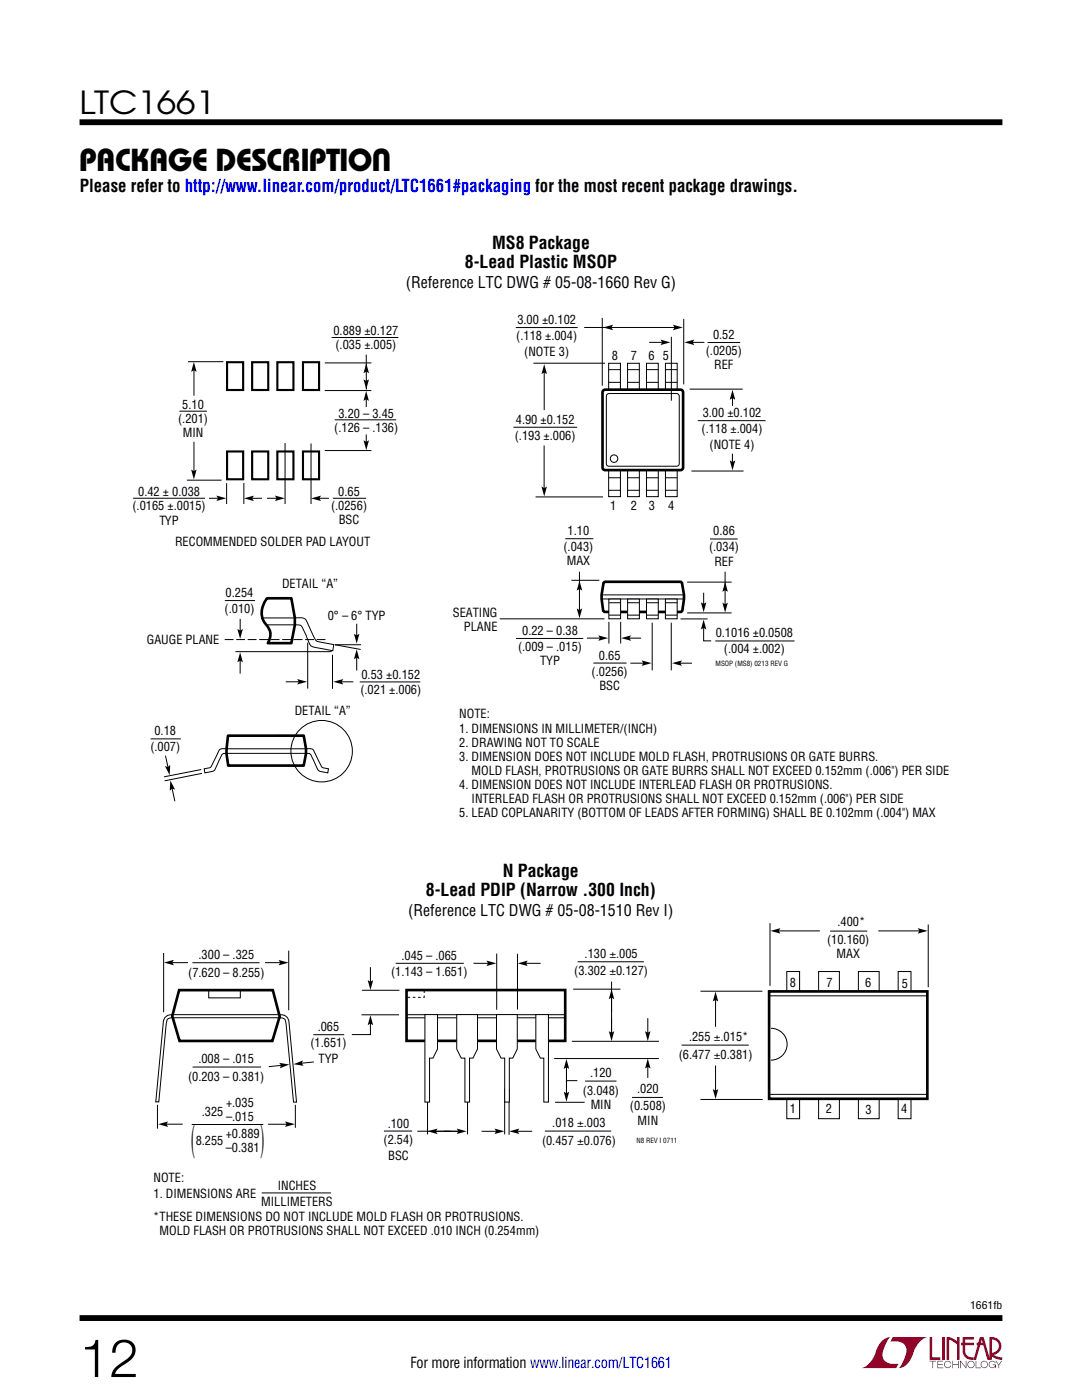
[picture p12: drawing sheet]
<svg xmlns="http://www.w3.org/2000/svg" width="216mm" height="279mm" viewBox="0 0 216 279" stroke-linecap="round" stroke-linejoin="round" font-family="sans-serif">
<g fill="#910028">
<path d="M185.5 266.8h.5v4.1h1.6v.5h-2.1z"/>
<path d="M176.2 267.4l1-.5h.5h-.1a6.2 6.2 0 0 0-1.4 4 2.58 2.58 0 0 0 3.1 1.3l-.5 .8h-6.9a4.9 4.9 0 0 0 3-3.8l.4-.7z"/>
<path d="M178.1 266.9h7a4.9 4.9 0 0 0-3.1 3.7 3.2 3.2 0 0 1-2.7 2.4h.1a6.2 6.2 0 0 0 1.4-4.1 2.58 2.58 0 0 0-3.1-1.2z"/>
<path d="M188 266.8h.5v4.6h-.5z"/>
<path d="M188.9 266.8l1 .2 1.1 .7v-.9h.5v4.6h-.5v-3.1l-1.6-.9v4h-.5z"/>
<path d="M185.5 271.6h1.3v.1h-.6v1.3h-.1v-1.3h-.6z"/>
<path d="M187 271.6h1.2v.1h-1v.5h.9v.2h-.9v.5h1v.1h-1.2z"/>
<path d="M190 271.6h.2v.6h1v-.6h.1v1.4h-.1v-.6h-1v.6h-.2z"/>
<path d="M191.6 271.6h.1l1 1.2v-1.2h.1v1.4l-1.1-1.2v1.2h-.1z"/>
<path d="M194.7 271.6h.1v1.3h.9v.1h-1z"/>
<path d="M198.6 271.6h.2l.5 .7 .5-.7h.2l-.6 .8v.6h-.2v-.6z"/>
<path d="M192.1 266.8h2.2v.5h-1.7v.7h1.7v.5h-1.7v1.1a1.32 1.32 0 0 0 1.7 1.3v.5l1.2-4.6h.8l1.1 4.1v-4.1a1.84 1.84 0 0 1 2.4 1.4 1.84 1.84 0 0 1-1.5 2.2l.8 .4 .9 .1v.5l-1.2-.2-1-.6v-.6a1.34 1.34 0 0 0 1.5-1.2 1.34 1.34 0 0 0-1.4-1.5v4.1h-.9l-.8-2.9h-1.3v-.5h1.2l-.2-.7-1.1 4.1a2.06 2.06 0 0 1-2.7-1.3v-1.6h-.4v-.5h.4z"/>
<path d="M193.2 271.8a.72 .72 0 0 1 1.2 .1 .72 .72 0 0 1-.4 1.1 .72 .72 0 0 1-1-.7h.2a.59 .59 0 0 0 .8 .5 .59 .59 0 0 0 .2-.9 .59 .59 0 0 0-1 .2v.2h-.2z"/>
<path d="M195.9 271.8a.72 .72 0 0 1 1.1 .1 .72 .72 0 0 1-.4 1.1 .72 .72 0 0 1-.9-.7h.1a.59 .59 0 0 0 .8 .5 .59 .59 0 0 0 .2-.9 .59 .59 0 0 0-.9 .2l-.1 .2h-.1z"/>
<path d="M197.5 271.8a.72 .72 0 0 1 1.2 .2h-.2a.59 .59 0 0 0-.9-.1 .59 .59 0 0 0 .1 .9 .59 .59 0 0 0 .9-.4h-.5v-.1h.6v.7h-.1v-.3a.73 .73 0 0 1-1.1 .2 .73 .73 0 0 1 0-1.1z"/>
<path d="M188.6 271.8a.71 .71 0 0 1 1.2 .3h-.1a.59 .59 0 0 0-.9-.3 .59 .59 0 0 0-.1 1 .59 .59 0 0 0 1-.3h.1a.73 .73 0 0 1-1.1 .4 .73 .73 0 0 1-.1-1.1z"/>
</g>
<path d="M15.9 24.4h184.1M15.9 263h184.1" fill="none" stroke="#000" stroke-width="1.2" stroke-linecap="butt"/>
<path d="M71.8 136.1h12.1" fill="none" stroke="#000" stroke-width=".2"/>
<path d="M45.5 146.8h15.1l.5 2.6v1l-.5 2.4h-15.1l-.3-2.4z" fill="#fff"/>
<path d="M45.5 146.8h15.1l.5 2.6v1l-.5 2.4h-15.1l-.3-2.4z" fill="none" stroke="#000" stroke-width=".53"/>
<path d="M44.9 119.9h6M61.4 128.2v9.2M66.3 130.7v6.8M30.1 147.5h6M45.2 149.4h15.9M61.1 149.4a1.65 1.65 0 0 1 1.4 .3l1.4 2.9a.96 .96 0 0 0 1.1 .7l.5 .1-.1 .8-1.2-.2a1.04 1.04 0 0 1-1-.9l-1.1-2.2a.85 .85 0 0 0-1.1-.5h-15.9" fill="none" stroke="#000" stroke-width=".2"/>
<path d="M53.3 119.4h4.8l.7 3.9v1.5l-.7 3.6h-4.7a3.1 3.1 0 0 0-.6-4.2 4.3 4.3 0 0 1 .5-4.8z" fill="#fff"/>
<path d="M53.3 119.4h4.8l.7 3.9v1.5l-.7 3.6h-4.7a3.1 3.1 0 0 0-.6-4.2 4.3 4.3 0 0 1 .5-4.8zM120.5 116.3l.3-.2h14.9l.4 .2a8.8 8.8 0 0 1-.1 5.8h-15.3l-.3-.2a10.4 10.4 0 0 1 .1-5.6z" fill="none" stroke="#000" stroke-width=".53"/>
<g fill="none" stroke="#000" stroke-width=".2">
<path d="M112.8 107.5h5.6M114 115.8h5.6M115.6 114.1v7.8M120 118.7h16.5M120.1 119.5h16.4M140.4 118.3v2.4M141.7 107.6h5.5M144.7 114.1v6.7M47 130.1h19.2M47.9 131.7v2.7M47.9 123.5v2.5M52.5 123.3h7.8a1.25 1.25 0 0 1 1.1 1.2l1.3 2.8a1.23 1.23 0 0 0 1.4 .9l2.5 .4-.2 1.3-2.8-.6a2.07 2.07 0 0 1-1.9-.9l-1.1-2.5a1.4 1.4 0 0 0-1.8-1.2h-5.7"/>
<path d="M57 136.1h2.8M66.8 128.7h5.2M66.8 128.7l5.2 .9M68 136.1h2.5M71.2 131.1v2.7M71.2 124.5v2.4M99.7 123.5h20.9M103 127.4h13.4M117.1 127.4h2.8M118.4 132.3h6.6M121.5 124.1v4.3M123.8 124.1v4.3"/>
<path d="M125.5 127.4h2.4M125.8 132.3h2.7M130.1 124.3v9.5M133.9 124.3v9.5M135.6 132.4h2.5M135.8 123.5h5.4M137.1 122.3h8.9M140.4 125.2v2.7h1.5M142.7 127.9h15.8M33 150.8l.5 2.4M34.3 157.2l.6 2.7M40.2 153.6l-7.5 1.4"/>
<path d="M40.3 154.3l-7.4 1.5M45.2 149.4a1.65 1.65 0 0 0-1.5 .3l-1.4 2.9a.96 .96 0 0 1-1.1 .7l-.5 .1 .2 .8 1.2-.2a1.04 1.04 0 0 0 1-.9l1-2.2a.85 .85 0 0 1 1.1-.5"/>
</g>
<g fill="#000">
<path d="M115.6 115.9l.6 2-.6-.4-.5 .4zM144.7 116.1l.5 2-.5-.3-.6 .3zM47.4 125.5l.5 .3 .6-.3-.6 2zM47.9 130.2l.6 2-.6-.4-.5 .4zM59.3 135.5l2 .6-2 .5 .3-.5zM66.5 136.1l2-.6-.3 .6 .3 .5zM70.6 126.5l.6 .3 .5-.3-.5 2zM71.2 129.6l.5 2-.5-.4-.6 .4zM115.1 121.4l.5 .4 .6-.4-.6 2zM119.4 126.8l2 .5-2 .6 .3-.6zM123.9 127.3l2-.5-.3 .5 .3 .6zM128 131.8l2 .5-2 .6 .4-.6z"/>
<path d="M134.1 132.3l2-.5-.3 .5 .3 .6zM139.9 120.2l.5 .3 .5-.3-.5 2zM140.4 123.7l.5 1.9-.5-.3-.5 .3zM144.1 120.3l.6 .3 .5-.3-.5 2zM32.9 152.9l.6 .2 .5-.4-.1 2zM34 155.8l.9 1.8-.6-.2-.4 .4z"/>
</g>
<path d="M64.9 127.6h-20.4" fill="none" stroke="#000" stroke-width=".2" stroke-dasharray="1.8 .5" stroke-linecap="butt"/>
<path d="M121.5 119.6h2.3v3.9h-2.3z" fill="#fff"/>
<path d="M121.5 119.6h2.3v3.9h-2.3zM121.5 120.3h2.3M121.5 122.8h2.3" fill="none" stroke="#000" stroke-width=".2"/>
<path d="M125.2 119.6h2.4v3.9h-2.4z" fill="#fff"/>
<path d="M125.2 119.6h2.4v3.9h-2.4zM125.3 120.3h2.3M125.3 122.8h2.3" fill="none" stroke="#000" stroke-width=".2"/>
<path d="M129 119.6h2.4v3.9h-2.4z" fill="#fff"/>
<path d="M129 119.6h2.4v3.9h-2.4zM129 120.3h2.4M129 122.8h2.4" fill="none" stroke="#000" stroke-width=".2"/>
<path d="M132.8 119.6h2.3v3.9h-2.3z" fill="#fff"/>
<g fill="none" stroke="#000" stroke-width=".2">
<path d="M37.5 72.2h7.1M38.7 73.9v5.1M64.8 77.9h9.3M64.8 72.4h9.3M66.2 67.4h13.3M73.1 79.4v1.8M73.1 70.8v6.9M102.9 65.4h12.4M106.4 72.5h14.3M108.6 74.1v7.7M116.6 65.4h18.3M120.2 63.4v13.6"/>
<path d="M121.1 78.8l.4-.3 13.8 .1 .2 .5v13.7l-.5 .2h-13.8l-.2-.5zM121.4 72.5h2.4v5.3h-2.4zM121.5 76.3h2.3M121.5 73.8h2.3M125.2 72.5h2.4v5.3h-2.4zM125.3 76.3h2.3M125.3 73.8h2.3M129 72.5h2.3v5.3h-2.3zM129 76.3h2.3M129 73.8h2.3M129.5 68.3h2.8M132.8 72.5h2.3v5.3h-2.3z"/>
<path d="M132.8 76.3h2.3M132.8 73.8h2.3M134 67.2v12.8M136.4 63.6v13.1M137.6 77.7h10.6M138.1 68.3h2.4M141.2 68.4h6.5M146.2 78.5v2.5M26.6 99.4h14.3M35.8 82.1h5.5M37.3 95.8h6.9M38.7 88.2v6.1"/>
<path d="M41.7 99.4h2.1M45.2 96.4v4.2M48.7 96.4v4.2M50.1 99.4h2.2M53.3 99.4h2.1M56.9 88.4v12.2M62.1 88.5v12.1M63.5 99.4h2.1M64.8 89.9h9.3M66.4 99.4h6.7M66.8 83.8h12.3M73.1 86.7v1.5"/>
<path d="M102.5 85.3h12.7M106.9 99.2h13.4M108.6 88.9v9.1M121.4 93.8h2.4v5.3h-2.4zM121.5 95.3h2.3M121.5 97.8h2.3M125.2 93.8h2.4v5.3h-2.4zM125.3 95.3h2.3M125.3 97.8h2.3M129 93.8h2.4v5.3h-2.4zM129 95.3h2.3M129 97.8h2.3"/>
<path d="M132.8 93.8h2.3v5.3h-2.3zM132.8 95.3h2.3M132.8 97.8h2.3M138 94h10.4M139.2 84h13.6M146.1 90.5v2.3M132.8 119.6h2.3v3.9h-2.3zM137.1 116.2h8.9M132.8 120.3h2.3M132.8 122.8h2.3M139.8 197.8h12.3M153.6 184.2v12.6"/>
<path d="M157 193.9h2.6v29.4h-2.6zM163.3 193.9h4.2v29.4h-4.2zM165.6 185.8h7.4M171.3 193.9h4.1v29.4h-4.1zM179.2 193.9h2.6v29.4h-2.6zM185.2 184.5v12.5M136 208.6h13.4M139.8 219.4h12.4"/>
<circle cx="122.5" cy="91.5" r=".75"/>
<circle cx="64.2" cy="149.9" r="6.1"/>
</g>
<g fill="#000">
<path d="M38.7 72.2l.5 2-.5-.3-.6 .3zM73.1 78l.5 2-.5-.3-.6 .3zM73.1 72.5l.5 2-.5-.3-.6 .3zM72.5 75.7l.6 .3 .5-.3-.5 2zM108.6 72.7l.5 2-.5-.4-.6 .4zM120.3 65.4l2-.6-.3 .6 .3 .5zM131.8 67.8l2 .5-2 .6 .3-.6zM134.3 64.8l2 .6-2 .5 .3-.5zM136.6 68.3l1.9-.5-.3 .5 .3 .6zM146.2 77.8l.5 2-.5-.4-.6 .4zM38.1 93.7l.6 .3 .5-.3-.5 2zM43.2 98.9l2 .5-2 .6 .3-.6z"/>
<path d="M48.7 99.5l2-.6-.4 .6 .4 .5zM54.9 98.9l1.9 .5-1.9 .6 .3-.6zM62.1 99.5l2-.6-.4 .6 .4 .5zM72.5 87.9l.6 .3 .5-.3-.5 1.9zM108 97.1l.6 .3 .5-.3-.5 2zM145.6 91.9l.6 .3 .5-.3-.5 2z"/>
</g>
<path d="M120.3 78l.5-.2h15.2l.3 .5-.1 15.3-.4 .2-15.3-.1-.3-.4z" fill="none" stroke="#000" stroke-width=".53"/>
<path d="M45.3 72.3h3.2v5.5h-3.2zM50.3 72.3h3.2v5.5h-3.2zM55.3 72.3h3.3v5.5h-3.3zM60.5 72.3h3.2v5.5h-3.2zM45.3 90.1h3.2v5.5h-3.2zM50.3 90.1h3.2v5.5h-3.2zM55.3 90.1h3.3v5.5h-3.3zM60.5 90.1h3.2v5.5h-3.2z" fill="none" stroke="#000" stroke-width=".42"/>
<path d="M153.5 197.9h31.5v21.4h-31.5z" fill="#fff"/>
<path d="M153.5 197.9h31.5v21.4h-31.5z" fill="none" stroke="#000" stroke-width=".53"/>
<path d="M153.5 198.7h31.5M153.5 218.4h31.5" fill="none" stroke="#000" stroke-width=".2"/>
<path d="M153.8 205.2a3.2 3.2 0 0 1 3.3 3.2 3.2 3.2 0 0 1-3.3 3.2z" fill="#fff" stroke="#000" stroke-width=".2"/>
<g fill="none" stroke="#000" stroke-width=".2">
<path d="M32.7 190.2v11.8M33.7 192.1h22.8M41.6 197.7v1.4h6.4v-1.4M57.6 189.7v11.9M142.8 199.5v5.4M155.3 185.8h8.3M175.2 185.8h8.3M38.4 212.9h13.7M142.8 212.7v5M31.4 220.5v4.8M33.2 224.4h3.3M53.5 224.4h4.1"/>
<path d="M58.9 220.5v4.6"/>
</g>
<path d="M142.8 197.9l.5 2-.5-.4-.6 .4zM153.7 185.8l2-.6-.3 .6 .3 .5zM183.1 185.2l2 .6-2 .5 .4-.5zM142.2 217.4l.6 .3 .5-.3-.5 1.9z" fill="#000"/>
<path d="M35.7 197.6h18.7l1.4 5.2-1.5 4.9h-18.5l-1.4-4.9z" fill="none" stroke="#000" stroke-width=".53"/>
<path d="M37.5 190.7h15.3v3.5h-15.3z" fill="#fff"/>
<g fill="none" stroke="#000" stroke-width=".2">
<path d="M38.4 192.1h13.4M99.1 190.3v11.2M103.3 190.4v11.1M114.4 197.4h9.4M122 195.9v11M34.2 202.5h21.7M34.4 202.5a1.59 1.59 0 0 0-1.8 1.2l-1.5 16.2h.6l1.5-15.8a.91 .91 0 0 1 1.2-1h21.6M55.9 202.5a1.59 1.59 0 0 1 1.7 1.2l1.6 16.3-.6-.1-1.6-15.8a.91 .91 0 0 0-1.1-1M56.2 212.6l-2.5 .3M62.6 211.9l-2.6 .3M72.1 202.5h7.5M85.3 217.1v9.3"/>
<path d="M93.3 217.1v9.3M110.6 211.3h20.9M110.8 220h5.9M38.3 224.4h14.2M52.2 238.1h13.8"/>
</g>
<path d="M32.7 192.1l2-.5-.3 .5 .3 .5zM55.6 191.6l2 .5-2 .6 .3-.6zM55.7 212.1l2 .3-1.9 .8 .3-.6zM58.6 212.4l1.9-.8-.3 .6 .4 .5zM31.6 224.4l1.9-.6-.3 .6 .3 .5zM56.9 223.8l2 .6-2 .5 .3-.5z" fill="#000"/>
<path d="M81.1 197.6h31.7v10.1h-31.7z" fill="none" stroke="#000" stroke-width=".53"/>
<path d="M113 212.9v6.7z" fill="#fff"/>
<path d="M113 212.9v6.7" fill="none" stroke="#000" stroke-width=".2"/>
<path d="M113.1 215.7h2.1z" fill="#fff"/>
<g fill="none" stroke="#000" stroke-width=".2">
<path d="M72.2 197.6h7.5M79 192.2h13.5M115.3 191.9h13.2M62.5 206.5h6.2M73.9 204v2.5h-3.7M81.1 202.5h31.7M81.1 203.1h31.7M100.7 217.3v9.1M101.6 217.3v9.2M113.1 215.7h2.1M114.1 207.8h17.4M116.8 215.8h6.2"/>
<path d="M126.1 219h6.2M83.3 225.8h8.2M108.7 225.7h13.3"/>
</g>
<path d="M84.6 197.6v1.4h-3.5" fill="none" stroke="#000" stroke-width=".2" stroke-dasharray=".5 .5" stroke-linecap="butt"/>
<path d="M91.1 202.5h4.2v6.9l-.9 1.8h-.7v8.7h-.9v-8.7h-.8l-.9-1.8z" fill="#fff"/>
<path d="M91.1 202.5h4.2v6.9l-.9 1.8h-.7v8.7h-.9v-8.7h-.8l-.9-1.8z" fill="none" stroke="#000" stroke-width=".2"/>
<path d="M84.8 202.5h2.5v6.9l-.9 1.8h-.7v8.7h-.9z" fill="#fff"/>
<path d="M84.8 202.5h2.5v6.9l-.9 1.8h-.7v8.7h-.9z" fill="none" stroke="#000" stroke-width=".2"/>
<path d="M106.9 202.5h2.5v17.4h-.9v-8.7h-.7l-.9-1.8z" fill="#fff"/>
<path d="M106.9 202.5h2.5v17.4h-.9v-8.7h-.7l-.9-1.8z" fill="none" stroke="#000" stroke-width=".2"/>
<path d="M99.1 202.5h4.1v6.9l-.9 1.8h-.7v8.7h-.9v-8.7h-.7l-.9-1.8z" fill="#fff"/>
<g fill="none" stroke="#000" stroke-width=".2">
<path d="M73.9 193v3M94.5 192.3h2.9M104.9 192.3h3M122 199v3M99.1 202.5h4.1v6.9l-.9 1.8h-.7v8.7h-.9v-8.7h-.7l-.9-1.8zM113 213v5.2M122 203.2v3M129.3 203.2v3M129.3 212.9v2.2M76.6 225.7h5.6M86.9 225.8h4.6M96.1 225.8h2.9"/>
<path d="M103.2 225.8h3"/>
</g>
<g fill="#000">
<path d="M73.4 195.6l.5 .3 .6-.3-.6 2zM97.1 191.7l2 .6-2 .5 .3-.5zM103.3 192.3l2-.6-.3 .6 .3 .5zM122 197.4l.6 2-.6-.3-.5 .3zM73.9 202.6l.6 2-.6-.3-.5 .3zM112.5 217.9l.5 .3 .6-.3-.6 2zM113 211.3l.6 2-.6-.3-.5 .3zM121.5 205.8l.5 .3 .6-.3-.6 2zM128.7 205.8l.6 .3 .5-.3-.5 2zM129.3 211.3l.5 1.9-.5-.3-.6 .3zM85.3 225.8l2-.6-.3 .6 .3 .5zM91.1 225.2l2 .6-2 .5 .4-.5z"/>
<path d="M98.7 225.2l2 .6-2 .5 .3-.5zM101.6 225.8l2-.6-.3 .6 .3 .5z"/>
</g>
<text font-size="10.6" x="15.9" y="274.8">12</text>
<g font-size="7.4">
<text x="38.1" y="229.8">(</text>
<text x="51.9" y="229.8">)</text>
</g>
<g font-size="6.3">
<text x="15.9" y="22.8">LTC1661</text>
<text x="15.8" y="34.1">Package Description</text>
</g>
<g font-size="3.5">
<text x="15.9" y="38.4">Please refer to http://www.linear.com/product/LTC1661#packaging for the most recent package drawings.</text>
<text x="92.8" y="53.5">8-Lead Plastic MSOP</text>
<text x="98.2" y="49.7">MS8 Package</text>
<text x="85" y="178.8">8-Lead PDIP (Narrow .300 Inch)</text>
<text x="100.3" y="175">N Package</text>
</g>
<g font-size="3.2">
<text x="81" y="57.4">(Reference LTC DWG # 05-08-1660 Rev G)</text>
<text x="81.5" y="182.7">(Reference LTC DWG # 05-08-1510 Rev I)</text>
</g>
<text font-size="3" x="81.9" y="273.1">For more information www.linear.com/LTC1661</text>
<g font-size="2.5">
<text x="103.2" y="64.6">3.00 ±0.102</text>
<text x="66.5" y="66.9">0.889 ±0.127</text>
<text x="66.9" y="69.7">(.035 ±.005)</text>
<text x="103" y="67.8">(.118 ±.004)</text>
<text x="104.6" y="71">(NOTE 3)</text>
<text x="122.1" y="71.8">8</text>
<text x="125.9" y="71.8">7</text>
<text x="129.4" y="71.8">6</text>
<text x="132.3" y="71.8">5</text>
<text x="140.8" y="70.8">(.0205)</text>
<text x="142.3" y="67.7">0.52</text>
<text x="142.5" y="73.7">REF</text>
<text x="36.4" y="81.6">5.10</text>
<text x="67.5" y="83.3">3.20 – 3.45</text>
<text x="140.2" y="83.3">3.00 ±0.102</text>
<text x="35.5" y="84.4">(.201)</text>
<text x="36.5" y="87.3">MIN</text>
<text x="66.7" y="86.2">(.126 – .136)</text>
<text x="102.7" y="87.8">(.193 ±.006)</text>
<text x="102.9" y="84.6">4.90 ±0.152</text>
<text x="140" y="86.5">(.118 ±.004)</text>
<text x="141.6" y="89.7">(NOTE 4)</text>
<text x="26.4" y="101.9">(.0165 ±.0015)</text>
<text x="27.6" y="99">0.42 ± 0.038</text>
<text x="66.1" y="101.8">(.0256)</text>
<text x="67.5" y="99">0.65</text>
<text x="121.8" y="101.8">1</text>
<text x="125.9" y="101.8">2</text>
<text x="129.5" y="101.8">3</text>
<text x="133.3" y="101.8">4</text>
<text x="31.8" y="104.7">TYP</text>
<text x="67.6" y="104.6">BSC</text>
<text x="113.3" y="106.8">1.10</text>
<text x="142.3" y="106.9">0.86</text>
<text x="34.9" y="109">RECOMMENDED SOLDER PAD LAYOUT</text>
<text x="112.4" y="110">(.043)</text>
<text x="113.1" y="112.8">MAX</text>
<text x="141.5" y="110">(.034)</text>
<text x="142.6" y="112.9">REF</text>
<text x="45" y="119.2">0.254</text>
<text x="56.3" y="117.3">DETAIL “A”</text>
<text x="44.8" y="122.3">(.010)</text>
<text x="65.4" y="123.7">0° – 6° TYP</text>
<text x="90.4" y="123">SEATING</text>
<text x="92.6" y="125.9">PLANE</text>
<text x="29.3" y="128.5">GAUGE PLANE</text>
<text x="103.4" y="129.9">(.009 – .015)</text>
<text x="104.2" y="126.7">0.22 – 0.38</text>
<text x="119.5" y="131.7">0.65</text>
<text x="142.8" y="127.2">0.1016 ±0.0508</text>
<text x="144.5" y="130.4">(.004 ±.002)</text>
<text x="72.1" y="135.4">0.53 ±0.152</text>
<text x="107.8" y="132.7">TYP</text>
<text x="118.1" y="134.9">(.0256)</text>
<text x="119.6" y="137.7">BSC</text>
<text x="58.8" y="142.7">DETAIL “A”</text>
<text x="71.9" y="138.6">(.021 ±.006)</text>
<text x="91.6" y="143.4">NOTE:</text>
<text x="30" y="149.9">(.007)</text>
<text x="30.8" y="146.8">0.18</text>
<text x="91.6" y="146.2">1. DIMENSIONS IN MILLIMETER/(INCH)</text>
<text x="91.6" y="149">2. DRAWING NOT TO SCALE</text>
<text x="91.6" y="151.9">3. DIMENSION DOES NOT INCLUDE MOLD FLASH, PROTRUSIONS OR GATE BURRS.</text>
<text x="94.1" y="154.7">MOLD FLASH, PROTRUSIONS OR GATE BURRS SHALL NOT EXCEED 0.152mm (.006&quot;) PER SIDE</text>
<text x="91.6" y="157.5">4. DIMENSION DOES NOT INCLUDE INTERLEAD FLASH OR PROTRUSIONS.</text>
<text x="94.1" y="160.3">INTERLEAD FLASH OR PROTRUSIONS SHALL NOT EXCEED 0.152mm (.006&quot;) PER SIDE</text>
<text x="91.6" y="163.1">5. LEAD COPLANARITY (BOTTOM OF LEADS AFTER FORMING) SHALL BE 0.102mm (.004&quot;) MAX</text>
<text x="167.1" y="184.9">.400*</text>
<text x="39.6" y="191.4">.300 – .325</text>
<text x="80.1" y="191.5">.045 – .065</text>
<text x="116.6" y="191.1">.130 ±.005</text>
<text x="165" y="188.4">(10.160)</text>
<text x="166.9" y="191.2">MAX</text>
<text x="37.6" y="195">(7.620 – 8.255)</text>
<text x="78" y="194.7">(1.143 – 1.651)</text>
<text x="114.6" y="194.6">(3.302 ±0.127)</text>
<text x="157.6" y="196.9">8</text>
<text x="164.9" y="196.9">7</text>
<text x="172.6" y="196.9">6</text>
<text x="179.9" y="197.2">5</text>
<text x="62" y="209">(1.651)</text>
<text x="63.4" y="205.8">.065</text>
<text x="137.5" y="207.7">.255 ±.015*</text>
<text x="37.5" y="215.7">(0.203 – 0.381)</text>
<text x="39.6" y="212.2">.008 – .015</text>
<text x="63.6" y="212.1">TYP</text>
<text x="117.8" y="214.9">.120</text>
<text x="135.4" y="211.3">(6.477 ±0.381)</text>
<text x="45.1" y="220.9">+.035</text>
<text x="116.3" y="218.4">(3.048)</text>
<text x="117.9" y="221.3">MIN</text>
<text x="125.7" y="221.6">(0.508)</text>
<text x="127.1" y="218.1">.020</text>
<text x="40.3" y="222.7">.325</text>
<text x="45" y="227.1">+0.889</text>
<text x="45.1" y="223.8">–.015</text>
<text x="77.4" y="225.1">.100</text>
<text x="110.2" y="225">.018 ±.003</text>
<text x="127.2" y="224.4">MIN</text>
<text x="157.6" y="222.2">1</text>
<text x="164.8" y="222.2">2</text>
<text x="172.7" y="222.3">3</text>
<text x="179.8" y="222.2">4</text>
<text x="39" y="228.6">8.255</text>
<text x="45" y="229.9">–0.381</text>
<text x="76.5" y="228.3">(2.54)</text>
<text x="77.5" y="231.5">BSC</text>
<text x="108.2" y="228.5">(0.457 ±0.076)</text>
<text x="30.6" y="235.9">NOTE:</text>
<text x="30.6" y="239.1">1. DIMENSIONS ARE</text>
<text x="55.4" y="237.4">INCHES</text>
<text x="30.6" y="243.7">*THESE DIMENSIONS DO NOT INCLUDE MOLD FLASH OR PROTRUSIONS.</text>
<text x="52.1" y="240.6">MILLIMETERS</text>
<text x="31.8" y="246.5">MOLD FLASH OR PROTRUSIONS SHALL NOT EXCEED .010 INCH (0.254mm)</text>
</g>
<text font-size="2.1" x="193.6" y="261.2">1661fb</text>
<g font-size="1.4">
<text x="142.8" y="132.9">MSOP (MS8) 0213 REV G</text>
<text x="127" y="228.1">N8 REV I 0711</text>
</g>
</svg>
